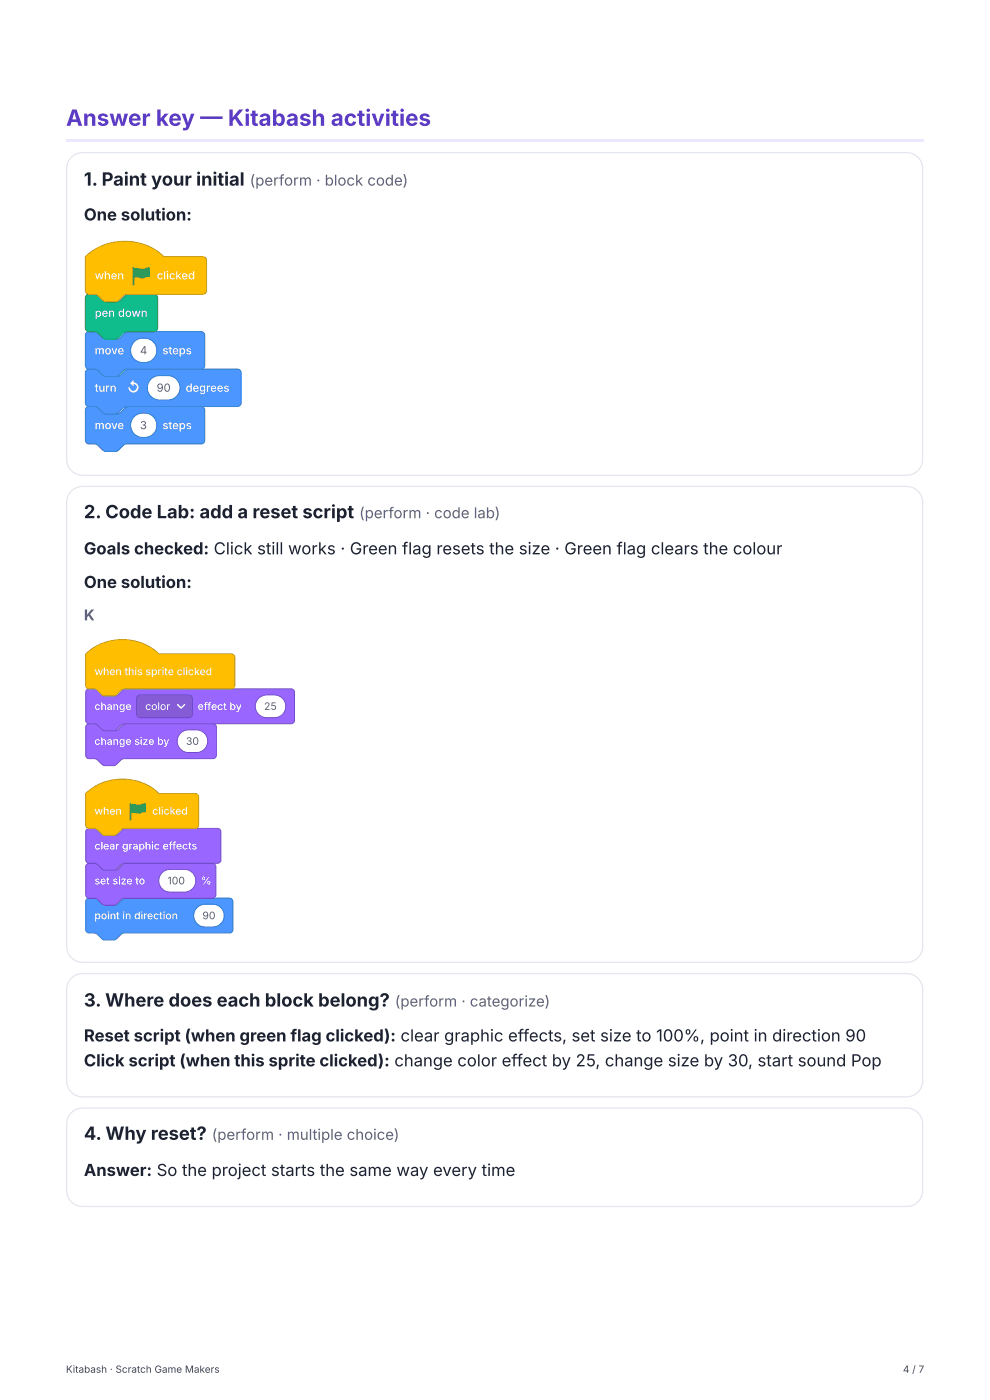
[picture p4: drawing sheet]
<svg xmlns="http://www.w3.org/2000/svg" width="210mm" height="297mm" viewBox="0 0 210 297" stroke-linecap="round" stroke-linejoin="round" font-family="sans-serif">
<path d="M14 29.6h182.1v.6h-182.1z" fill="#ece6ff"/>
<path d="M15.1 33.4l1.2-.7 1.3-.3h174.9a3.4 3.4 0 0 1 3.4 3.4v61.7a3.4 3.4 0 0 1-3.4 3.4h-174.9a3.4 3.4 0 0 1-3.4-3.4v-61.7l.2-1.3zM15.1 104.3l1.2-.7 1.3-.3h174.9a3.4 3.4 0 0 1 3.4 3.4v94.3a3.4 3.4 0 0 1-3.4 3.4h-174.9a3.4 3.4 0 0 1-3.4-3.4v-94.3l.2-1.3zM15.1 207.8l1.2-.8 1.3-.2h174.9a3.4 3.4 0 0 1 3.4 3.4v19.4a3.4 3.4 0 0 1-3.4 3.4h-174.9a3.4 3.4 0 0 1-3.4-3.4v-19.7l.3-1.2zM15.1 236.3l1.2-.7 1.3-.3h174.9a3.4 3.4 0 0 1 3.4 3.4v14.2a3.4 3.4 0 0 1-3.4 3.3h-174.9a3.4 3.4 0 0 1-3.4-3.3v-14.4l.3-1.3z" fill="none" stroke="#e3e6ee" stroke-width=".26"/>
<path d="M18.4 86.6l.4-.2 1.7-.1a2.68 2.68 0 0 1 1.8 1.4l.6 .2h2a2.68 2.68 0 0 0 1.8-1.3l.6-.3h15.4a.8 .8 0 0 1 .8 .8v6.4a.8 .8 0 0 1-.8 .8h-15.8a2.68 2.68 0 0 0-1.8 1.4l-.6 .2h-2a2.68 2.68 0 0 1-1.8-1.4 3 3 0 0 0-1.9-.2l-.5-.4-.2-.4v-6.4z" fill="#4c97ff"/>
<path d="M18.4 86.6l.4-.2 1.7-.1a2.68 2.68 0 0 1 1.8 1.4l.6 .2h2a2.68 2.68 0 0 0 1.8-1.3l.6-.3h15.4a.8 .8 0 0 1 .8 .8v6.4a.8 .8 0 0 1-.8 .8h-15.8a2.68 2.68 0 0 0-1.8 1.4l-.6 .2h-2a2.68 2.68 0 0 1-1.8-1.4 3 3 0 0 0-1.9-.2l-.5-.4-.2-.4v-6.4z" fill="none" stroke="#3373cc" stroke-width=".21"/>
<path d="M28.5 88.5a2.76 2.76 0 0 1 3.4-.5 2.76 2.76 0 0 1 1.2 3.3 2.75 2.75 0 0 1-3.8 1.4 2.75 2.75 0 0 1-1-4z" fill="#fff"/>
<path d="M28.5 88.5a2.76 2.76 0 0 1 3.4-.5 2.76 2.76 0 0 1 1.2 3.3 2.75 2.75 0 0 1-3.8 1.4 2.75 2.75 0 0 1-1-4z" fill="none" stroke="#3373cc" stroke-width=".21"/>
<path d="M18.4 78.6l.4-.2h1.7a2.68 2.68 0 0 1 1.8 1.4l.6 .2h2a2.68 2.68 0 0 0 1.8-1.4l.6-.2h23.1a.8 .8 0 0 1 .8 .8v6.3a.8 .8 0 0 1-.8 .8h-23.5a2.68 2.68 0 0 0-1.8 1.4l-.6 .2h-2a2.68 2.68 0 0 1-1.8-1.3 3 3 0 0 0-1.9-.3l-.5-.3-.2-.5v-6.3z" fill="#4c97ff"/>
<path d="M18.4 78.6l.4-.2h1.7a2.68 2.68 0 0 1 1.8 1.4l.6 .2h2a2.68 2.68 0 0 0 1.8-1.4l.6-.2h23.1a.8 .8 0 0 1 .8 .8v6.3a.8 .8 0 0 1-.8 .8h-23.5a2.68 2.68 0 0 0-1.8 1.4l-.6 .2h-2a2.68 2.68 0 0 1-1.8-1.3 3 3 0 0 0-1.9-.3l-.5-.3-.2-.5v-6.3z" fill="none" stroke="#3373cc" stroke-width=".21"/>
<path d="M32 80.5l.7-.4 .7-.3h2.2a2.58 2.58 0 0 1 2.6 2.6 2.58 2.58 0 0 1-2.6 2.6h-1.7a2.58 2.58 0 0 1-2.4-1.6 2.58 2.58 0 0 1 .5-2.9z" fill="#fff"/>
<path d="M32 80.5l.7-.4 .7-.3h2.2a2.58 2.58 0 0 1 2.6 2.6 2.58 2.58 0 0 1-2.6 2.6h-1.7a2.58 2.58 0 0 1-2.4-1.6 2.58 2.58 0 0 1 .5-2.9z" fill="none" stroke="#3373cc" stroke-width=".21"/>
<path d="M18.4 70.7l.4-.2 1.7-.1a2.68 2.68 0 0 1 1.8 1.4l.6 .2h2a2.68 2.68 0 0 0 1.8-1.4l.6-.2h15.4a.8 .8 0 0 1 .8 .8v6.4a.8 .8 0 0 1-.8 .8h-15.8a2.68 2.68 0 0 0-1.8 1.4l-.6 .2h-2a2.68 2.68 0 0 1-1.8-1.4 3 3 0 0 0-1.9-.2l-.5-.4-.2-.4v-6.4z" fill="#4c97ff"/>
<path d="M18.4 70.7l.4-.2 1.7-.1a2.68 2.68 0 0 1 1.8 1.4l.6 .2h2a2.68 2.68 0 0 0 1.8-1.4l.6-.2h15.4a.8 .8 0 0 1 .8 .8v6.4a.8 .8 0 0 1-.8 .8h-15.8a2.68 2.68 0 0 0-1.8 1.4l-.6 .2h-2a2.68 2.68 0 0 1-1.8-1.4 3 3 0 0 0-1.9-.2l-.5-.4-.2-.4v-6.4z" fill="none" stroke="#3373cc" stroke-width=".21"/>
<path d="M28.5 72.6a2.76 2.76 0 0 1 3.4-.5 2.76 2.76 0 0 1 1.2 3.3 2.75 2.75 0 0 1-3.8 1.4 2.75 2.75 0 0 1-1-4z" fill="#fff"/>
<path d="M28.5 72.6a2.76 2.76 0 0 1 3.4-.5 2.76 2.76 0 0 1 1.2 3.3 2.75 2.75 0 0 1-3.8 1.4 2.75 2.75 0 0 1-1-4z" fill="none" stroke="#3373cc" stroke-width=".21"/>
<path d="M18.4 62.7l.4-.2h1.7a2.68 2.68 0 0 1 1.8 1.4l.6 .2h2a2.68 2.68 0 0 0 1.8-1.4l.6-.2h5.4a.8 .8 0 0 1 .8 .8v6.3a.8 .8 0 0 1-.8 .8h-5.8a2.68 2.68 0 0 0-1.8 1.4l-.6 .2h-2a2.68 2.68 0 0 1-1.8-1.4 3 3 0 0 0-1.9-.2l-.5-.3-.2-.5v-6.3z" fill="#0fbd8c"/>
<path d="M18.4 62.7l.4-.2h1.7a2.68 2.68 0 0 1 1.8 1.4l.6 .2h2a2.68 2.68 0 0 0 1.8-1.4l.6-.2h5.4a.8 .8 0 0 1 .8 .8v6.3a.8 .8 0 0 1-.8 .8h-5.8a2.68 2.68 0 0 0-1.8 1.4l-.6 .2h-2a2.68 2.68 0 0 1-1.8-1.4 3 3 0 0 0-1.9-.2l-.5-.3-.2-.5v-6.3z" fill="none" stroke="#0b8e69" stroke-width=".21"/>
<path d="M18.1 54.5a12.3 12.3 0 0 1 16.7 0h8.3a.8 .8 0 0 1 .8 .8v6.4a.8 .8 0 0 1-.8 .8h-16.2a2.68 2.68 0 0 0-1.8 1.4l-.6 .2h-2a2.68 2.68 0 0 1-1.8-1.4 3 3 0 0 0-1.9-.2l-.5-.4-.2-.4z" fill="#ffbf00"/>
<path d="M18.1 54.5a12.3 12.3 0 0 1 16.7 0h8.3a.8 .8 0 0 1 .8 .8v6.4a.8 .8 0 0 1-.8 .8h-16.2a2.68 2.68 0 0 0-1.8 1.4l-.6 .2h-2a2.68 2.68 0 0 1-1.8-1.4 3 3 0 0 0-1.9-.2l-.5-.4-.2-.4z" fill="none" stroke="#c90" stroke-width=".21"/>
<path d="M28.3 56.9v3.6" fill="none" stroke="#45993d" stroke-width=".4"/>
<path d="M28.5 57.1h.9a2.27 2.27 0 0 0 2.1-.2h.2v1.8h-.5a2.33 2.33 0 0 1-2.2 .1l-.5 .1z" fill="#4cbf56"/>
<path d="M28.5 57.1h.9a2.27 2.27 0 0 0 2.1-.2h.2v1.8h-.5a2.33 2.33 0 0 1-2.2 .1l-.5 .1z" fill="none" stroke="#45993d" stroke-width=".24"/>
<path d="M18.4 153.9l.4-.2h1.6a2.5 2.5 0 0 1 1.7 1.3l.5 .2h1.9a2.5 2.5 0 0 0 1.7-1.3l.5-.2h18.5a.74 .74 0 0 1 .8 .8v5.9a.74 .74 0 0 1-.8 .7h-18.8a2.5 2.5 0 0 0-1.7 1.3l-.6 .2h-1.8a2.5 2.5 0 0 1-1.7-1.3l-.5-.2h-1.2a.74 .74 0 0 1-.7-.7v-5.9z" fill="#96f"/>
<path d="M18.4 153.9l.4-.2h1.6a2.5 2.5 0 0 1 1.7 1.3l.5 .2h1.9a2.5 2.5 0 0 0 1.7-1.3l.5-.2h18.5a.74 .74 0 0 1 .8 .8v5.9a.74 .74 0 0 1-.8 .7h-18.8a2.5 2.5 0 0 0-1.7 1.3l-.6 .2h-1.8a2.5 2.5 0 0 1-1.7-1.3l-.5-.2h-1.2a.74 .74 0 0 1-.7-.7v-5.9z" fill="none" stroke="#774dcb" stroke-width=".21"/>
<path d="M38.3 155.7l1.3-.6 2.1-.1a2.41 2.41 0 0 1 2.4 2.4 2.41 2.41 0 0 1-2.4 2.4h-1.7a2.41 2.41 0 0 1-2.2-1.5 2.41 2.41 0 0 1 .5-2.6z" fill="#fff"/>
<path d="M38.3 155.7l1.3-.6 2.1-.1a2.41 2.41 0 0 1 2.4 2.4 2.41 2.41 0 0 1-2.4 2.4h-1.7a2.41 2.41 0 0 1-2.2-1.5 2.41 2.41 0 0 1 .5-2.6z" fill="none" stroke="#774dcb" stroke-width=".21"/>
<path d="M18.4 146.5l.4-.2h1.6a2.5 2.5 0 0 1 1.7 1.3l.5 .2h1.9a2.5 2.5 0 0 0 1.7-1.3l.5-.2h35.1a.74 .74 0 0 1 .7 .8v5.9a.74 .74 0 0 1-.7 .7h-35.4a2.5 2.5 0 0 0-1.7 1.3l-.6 .2h-1.8a2.5 2.5 0 0 1-1.7-1.3l-.5-.2h-1.2a.74 .74 0 0 1-.7-.7v-5.9z" fill="#96f"/>
<path d="M18.4 146.5l.4-.2h1.6a2.5 2.5 0 0 1 1.7 1.3l.5 .2h1.9a2.5 2.5 0 0 0 1.7-1.3l.5-.2h35.1a.74 .74 0 0 1 .7 .8v5.9a.74 .74 0 0 1-.7 .7h-35.4a2.5 2.5 0 0 0-1.7 1.3l-.6 .2h-1.8a2.5 2.5 0 0 1-1.7-1.3l-.5-.2h-1.2a.74 .74 0 0 1-.7-.7v-5.9z" fill="none" stroke="#774dcb" stroke-width=".21"/>
<path d="M29.2 147.8l.5-.2h10.4a.74 .74 0 0 1 .8 .8v3.3a.74 .74 0 0 1-.8 .7h-10.4a.74 .74 0 0 1-.7-.7v-3.3z" fill="#855cd6"/>
<path d="M29.2 147.8l.5-.2h10.4a.74 .74 0 0 1 .8 .8v3.3a.74 .74 0 0 1-.8 .7h-10.4a.74 .74 0 0 1-.7-.7v-3.3z" fill="none" stroke="#774dcb" stroke-width=".21"/>
<path d="M37.7 149.6l.8 .8 .7-.8" fill="none" stroke="#fff" stroke-width=".3"/>
<path d="M54.9 148.3l1.2-.6 2.2-.1a2.41 2.41 0 0 1 2.4 2.4 2.41 2.41 0 0 1-2.4 2.4h-1.7a2.41 2.41 0 0 1-2.2-1.5 2.41 2.41 0 0 1 .5-2.6z" fill="#fff"/>
<path d="M54.9 148.3l1.2-.6 2.2-.1a2.41 2.41 0 0 1 2.4 2.4 2.41 2.41 0 0 1-2.4 2.4h-1.7a2.41 2.41 0 0 1-2.2-1.5 2.41 2.41 0 0 1 .5-2.6z" fill="none" stroke="#774dcb" stroke-width=".21"/>
<path d="M18.2 138.9a11.4 11.4 0 0 1 15.6 0h15.3a.74 .74 0 0 1 .8 .7v6a.74 .74 0 0 1-.8 .7h-22.7a2.5 2.5 0 0 0-1.7 1.3l-.6 .2h-1.8a2.5 2.5 0 0 1-1.7-1.3l-.5-.2h-1.2a.74 .74 0 0 1-.7-.7z" fill="#ffbf00"/>
<path d="M18.2 138.9a11.4 11.4 0 0 1 15.6 0h15.3a.74 .74 0 0 1 .8 .7v6a.74 .74 0 0 1-.8 .7h-22.7a2.5 2.5 0 0 0-1.7 1.3l-.6 .2h-1.8a2.5 2.5 0 0 1-1.7-1.3l-.5-.2h-1.2a.74 .74 0 0 1-.7-.7z" fill="none" stroke="#c90" stroke-width=".21"/>
<path d="M18.4 191l.4-.2h1.6a2.5 2.5 0 0 1 1.7 1.3l.5 .1h1.9a2.5 2.5 0 0 0 1.7-1.2l.5-.2h22a.74 .74 0 0 1 .8 .7v5.9a.74 .74 0 0 1-.8 .8h-22.3a2.5 2.5 0 0 0-1.7 1.3l-.6 .2h-1.8a2.5 2.5 0 0 1-1.7-1.3l-.5-.2h-1.2a.74 .74 0 0 1-.7-.8v-5.9z" fill="#4c97ff"/>
<path d="M18.4 191l.4-.2h1.6a2.5 2.5 0 0 1 1.7 1.3l.5 .1h1.9a2.5 2.5 0 0 0 1.7-1.2l.5-.2h22a.74 .74 0 0 1 .8 .7v5.9a.74 .74 0 0 1-.8 .8h-22.3a2.5 2.5 0 0 0-1.7 1.3l-.6 .2h-1.8a2.5 2.5 0 0 1-1.7-1.3l-.5-.2h-1.2a.74 .74 0 0 1-.7-.8v-5.9z" fill="none" stroke="#3373cc" stroke-width=".21"/>
<path d="M41.8 192.8l1.3-.7h2.1a2.41 2.41 0 0 1 2.4 2.4 2.41 2.41 0 0 1-2.4 2.4h-1.7a2.41 2.41 0 0 1-2.2-1.5 2.41 2.41 0 0 1 .5-2.6z" fill="#fff"/>
<path d="M41.8 192.8l1.3-.7h2.1a2.41 2.41 0 0 1 2.4 2.4 2.41 2.41 0 0 1-2.4 2.4h-1.7a2.41 2.41 0 0 1-2.2-1.5 2.41 2.41 0 0 1 .5-2.6z" fill="none" stroke="#3373cc" stroke-width=".21"/>
<path d="M18.4 183.6l.4-.2h1.6a2.5 2.5 0 0 1 1.7 1.2l.5 .2h1.9a2.5 2.5 0 0 0 1.7-1.3l.5-.1h18.4a.74 .74 0 0 1 .7 .7v5.9a.74 .74 0 0 1-.7 .8h-18.7a2.5 2.5 0 0 0-1.7 1.3l-.6 .1h-1.8a2.5 2.5 0 0 1-1.7-1.2l-.5-.2h-1.2a.74 .74 0 0 1-.7-.8v-5.9z" fill="#96f"/>
<path d="M18.4 183.6l.4-.2h1.6a2.5 2.5 0 0 1 1.7 1.2l.5 .2h1.9a2.5 2.5 0 0 0 1.7-1.3l.5-.1h18.4a.74 .74 0 0 1 .7 .7v5.9a.74 .74 0 0 1-.7 .8h-18.7a2.5 2.5 0 0 0-1.7 1.3l-.6 .1h-1.8a2.5 2.5 0 0 1-1.7-1.2l-.5-.2h-1.2a.74 .74 0 0 1-.7-.8v-5.9z" fill="none" stroke="#774dcb" stroke-width=".21"/>
<path d="M34.4 185.4l.7-.5 .7-.2h3.4a2.41 2.41 0 0 1 2.4 2.4 2.41 2.41 0 0 1-2.4 2.4h-3.1a2.41 2.41 0 0 1-2.2-1.5 2.41 2.41 0 0 1 .5-2.6z" fill="#fff"/>
<path d="M34.4 185.4l.7-.5 .7-.2h3.4a2.41 2.41 0 0 1 2.4 2.4 2.41 2.41 0 0 1-2.4 2.4h-3.1a2.41 2.41 0 0 1-2.2-1.5 2.41 2.41 0 0 1 .5-2.6z" fill="none" stroke="#774dcb" stroke-width=".21"/>
<path d="M18.4 176.2l.4-.2 1.6-.1a2.5 2.5 0 0 1 1.7 1.3l.5 .2h1.9a2.5 2.5 0 0 0 1.7-1.3l.5-.2h19.5a.74 .74 0 0 1 .7 .8v5.9a.74 .74 0 0 1-.7 .8h-19.8a2.5 2.5 0 0 0-1.7 1.2l-.6 .2h-1.8a2.5 2.5 0 0 1-1.7-1.3l-.5-.1h-1.2a.74 .74 0 0 1-.7-.8v-5.9z" fill="#96f"/>
<path d="M18.4 176.2l.4-.2 1.6-.1a2.5 2.5 0 0 1 1.7 1.3l.5 .2h1.9a2.5 2.5 0 0 0 1.7-1.3l.5-.2h19.5a.74 .74 0 0 1 .7 .8v5.9a.74 .74 0 0 1-.7 .8h-19.8a2.5 2.5 0 0 0-1.7 1.2l-.6 .2h-1.8a2.5 2.5 0 0 1-1.7-1.3l-.5-.1h-1.2a.74 .74 0 0 1-.7-.8v-5.9z" fill="none" stroke="#774dcb" stroke-width=".21"/>
<path d="M18.2 168.5a11.4 11.4 0 0 1 15.6 0h7.6a.74 .74 0 0 1 .8 .8v5.9a.74 .74 0 0 1-.8 .7h-15a2.5 2.5 0 0 0-1.7 1.3l-.6 .2h-1.8a2.5 2.5 0 0 1-1.7-1.3l-.5-.2h-1.2a.74 .74 0 0 1-.7-.7z" fill="#ffbf00"/>
<path d="M18.2 168.5a11.4 11.4 0 0 1 15.6 0h7.6a.74 .74 0 0 1 .8 .8v5.9a.74 .74 0 0 1-.8 .7h-15a2.5 2.5 0 0 0-1.7 1.3l-.6 .2h-1.8a2.5 2.5 0 0 1-1.7-1.3l-.5-.2h-1.2a.74 .74 0 0 1-.7-.7z" fill="none" stroke="#c90" stroke-width=".21"/>
<path d="M27.7 170.8v3.3" fill="none" stroke="#45993d" stroke-width=".37"/>
<path d="M27.9 170.9h.8a2.11 2.11 0 0 0 2-.2l.2 .1v1.6h-.5a2.17 2.17 0 0 1-2.1 .1l-.4 .1z" fill="#4cbf56"/>
<path d="M27.9 170.9h.8a2.11 2.11 0 0 0 2-.2l.2 .1v1.6h-.5a2.17 2.17 0 0 1-2.1 .1l-.4 .1z" fill="none" stroke="#45993d" stroke-width=".22"/>
<text font-size="4.8" fill="#5b3cc4" x="14" y="26.7">Answer key — Kitabash activities</text>
<g font-size="3.9" fill="#1d2230">
<text x="17.8" y="39.4">1. Paint your initial</text>
<text x="17.8" y="110.1">2. Code Lab: add a reset script</text>
<text x="17.8" y="213.8">3. Where does each block belong?</text>
<text x="17.8" y="242.1">4. Why reset?</text>
</g>
<g font-size="3.5" fill="#1d2230">
<text x="17.8" y="46.8">One solution:</text>
<text x="17.8" y="117.7">Goals checked: Click still works · Green flag resets the size · Green flag clears the colour</text>
<text x="17.8" y="124.9">One solution:</text>
<text x="17.8" y="221.2">Reset script (when green flag clicked): clear graphic effects, set size to 100%, point in direction 90</text>
<text x="17.8" y="226.5">Click script (when this sprite clicked): change color effect by 25, change size by 30, start sound Pop</text>
<text x="17.8" y="249.8">Answer: So the project starts the same way every time</text>
</g>
<g font-size="3.2" fill="#5b6275">
<text x="53" y="39.4">(perform · block code)</text>
<text x="76.3" y="110.1">(perform · code lab)</text>
<text x="17.8" y="131.8">K</text>
<text x="83.9" y="213.8">(perform · categorize)</text>
<text x="45" y="242.1">(perform · multiple choice)</text>
</g>
<text font-size="3" fill="#fff" x="26.9" y="83.4">↺</text>
<g font-size="2.4" fill="#fff">
<text x="20.1" y="59.3">when</text>
<text x="33.3" y="59.3">clicked</text>
<text x="20.1" y="67.3">pen down</text>
<text x="20.1" y="75.3">move</text>
<text x="34.5" y="75.3">steps</text>
<text x="20.1" y="83.2">turn</text>
<text x="39.4" y="83.2">degrees</text>
<text x="20.1" y="91.2">move</text>
<text x="34.5" y="91.2">steps</text>
</g>
<g font-size="2.4" fill="#575e75">
<text x="29.7" y="75.3">4</text>
<text x="33.3" y="83.2">90</text>
<text x="29.7" y="91.2">3</text>
</g>
<g font-size="2.2" fill="#fff">
<text x="20.1" y="143.4">when this sprite clicked</text>
<text x="20.1" y="150.8">change</text>
<text x="30.8" y="150.8">color</text>
<text x="42" y="150.8">effect by</text>
<text x="20.1" y="158.2">change size by</text>
<text x="20.1" y="173">when</text>
<text x="32.3" y="173">clicked</text>
<text x="20.1" y="180.4">clear graphic effects</text>
<text x="20.1" y="187.8">set size to</text>
<text x="42.7" y="187.8">%</text>
<text x="20.1" y="195.2">point in direction</text>
</g>
<g font-size="2.2" fill="#575e75">
<text x="56.1" y="150.8">25</text>
<text x="39.5" y="158.2">30</text>
<text x="35.6" y="187.8">100</text>
<text x="43" y="195.2">90</text>
</g>
<g font-size="2.1" fill="#42454e">
<text x="14" y="291.6">Kitabash · Scratch Game Makers</text>
<text x="191.7" y="291.6">4 / 7</text>
</g>
</svg>
